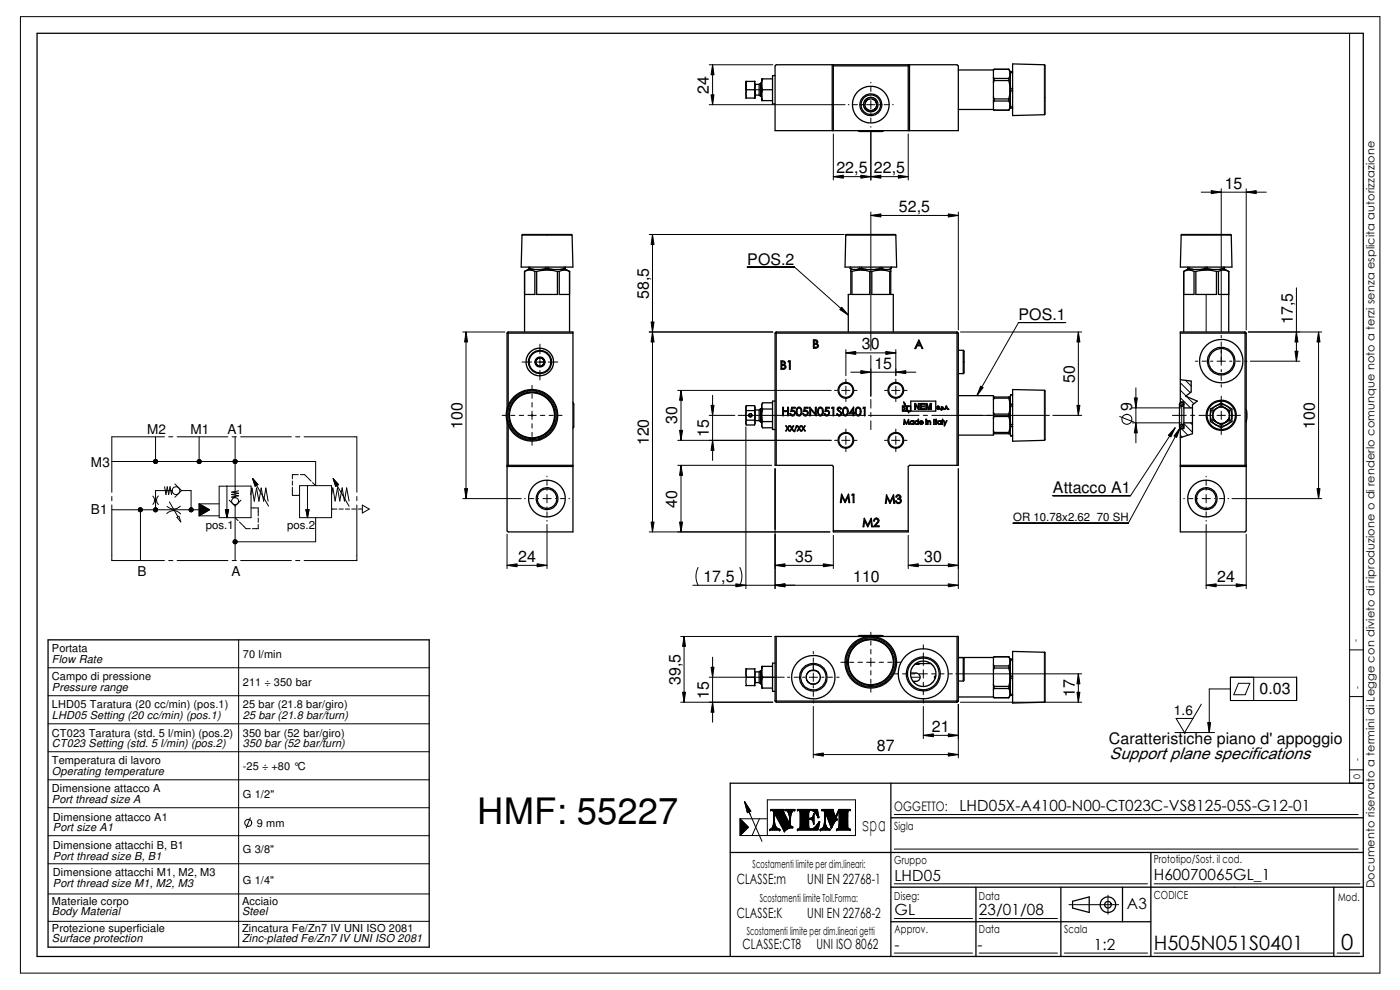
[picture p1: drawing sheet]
<svg xmlns="http://www.w3.org/2000/svg" width="420mm" height="297mm" viewBox="0 0 420 297" stroke-linecap="round" stroke-linejoin="round" font-family="sans-serif">
<g fill="none" stroke="#000" stroke-width=".3">
<path d="M6.1 5h408v287h-408zM212.8 19.4h19.1M213.9 19.4l.4 3h-.9zM213.9 19.4v12M313.4 19.4v15M405 10v225h4.1M212.8 31.4h40.8M213.4 28.4h.9l-.4 3zM223.8 26.9h.2M226.4 26.9h2.2M254.6 31.4h.2M256.1 31.4h1.2"/>
<path d="M258.1 31.4h1.5M260.1 31.4h2.5M261.4 24.7v.2M261.4 26.2v1.2M261.4 28.7v.2M261.4 30.2v2.5M261.4 34v.2M261.4 35.4v1.3M261.4 38v.2M261.4 39.2v14.8M263.9 31.4h.2M265.3 31.4h1.3"/>
<path d="M267.9 31.4h.2M250.1 53l3-.4v.9zM250.1 40.2v13.8M250.1 53h22.5M258.3 52.6l3.1 .4-3.1 .5zM261.4 53l3-.4v.9zM269.6 52.6l3 .4-3 .5zM272.6 40.2v13.8M360.5 57.7h19.5M363.5 57.2l3 .5-3 .4zM366.5 56.6v43M374 57.7l3-.5v.9z"/>
<path d="M374 56.6v42.4M156.7 70.6h15M194.8 70.4h58.6M195.8 70.4l.5 3h-.9zM195.8 70.4v89.2M253.8 70.6h15M261.4 64.6l3-.4v.9zM261.4 63.6v41.5M261.4 64.6h26.2M284.6 64.2l3 .4-3 .5zM287.6 63.6v35.4M354.5 70.6h15"/>
<path d="M138.9 99.6h12.6M139.9 99.6l.4 3h-.9zM139.9 99.6v50M194.8 99.6h37.1M195.4 96.6h.9l-.5 3zM195.8 99.6l.5 3h-.9zM224.3 80.1h14.2l16.1 14.4M252.6 92.2l2 2.3-2.6-1.6zM288.2 99.6h36.4M319.8 96.8h-14.1l-12.5 21.9M323.6 99.6l.5 3h-.9zM323.6 99.6v25"/>
<path d="M362 80.9v.1M362 88.3v11.3M374.6 99.6h22.1M389.1 99.6l.4 3h-.8zM389.1 86.4v22M395.7 99.6l.4 3h-.8zM395.7 99.6v50M156.7 108.6h2.8M159.7 115.6v1.4M159.7 118.2v1.3M160.8 108.6h2.5M162 103.3v2.8"/>
<path d="M162 107.4v2.5M162 111.1v2.9M164.5 108.6h2.9M203.4 117.1h46.1M204.4 117.1l.4 3h-.8zM204.4 117.1v15M213.9 118.6v19.5M250.5 117.1h.8M252.6 117.1h2.5M253.9 105.9l2.9-.4v.8zM253.9 104.9v7.8M253.9 113.7v.9"/>
<path d="M253.9 115.9v2.5M253.9 119.3v.2M253.9 119.6v.9M253.9 105.9h14.9M255.3 111.7h19.6M256.4 117.1h.8M258.3 111.2l3.1 .5-3.1 .4zM261.4 106.6v12.3M261.4 119.8v2.7M265.5 117.1h.8M265.8 105.5l3 .4-3 .4zM267.6 117.1h2.5"/>
<path d="M268.8 111.7l3.1-.5v.9zM268.8 104.9v7.8M268.8 113.7v.9M268.8 115.9v2.5M268.8 119.3v.2M268.8 119.6v.9M271.3 117.1h.9M294.3 115.9l.8 .4-1.9 2.4zM313.4 117.1v15M340.4 119.4h.9l-.4 3zM340.9 116.4v16.5M354.2 119.3l3.1 3.1"/>
<path d="M354.2 117.1l1.7 1.7M354.2 114.9l3 2.9M355.8 114.1l1.7 1.8M356.1 119l2.2 2.2M358.8 108.4h.7M360.8 108.4h1.2M363.3 108.4h.7M365.2 108.4h2.5M366.5 100.6v.7M366.5 102.6v1.3M366.5 104.2v5.4M366.5 110.9v.7"/>
<path d="M366.5 112.9v1.2M366.5 115.4v.7M366.5 118.9v3.2M369 108.4h.7M371 108.4h1.3M373.5 108.4h.8M375.2 108.4h14.9M388.7 105.4h.8l-.4 3zM33.6 138.5h61.1v7.2l-.9-.9M46.7 131.1v7.4M49.3 131.1h-15.7v16.6M50.6 131.1h1.3"/>
<path d="M53.2 131.1h15.2M59.8 131.1v7.4M69.7 131.1h1.2M70.6 131.1v18.2l-1.1-.2 2.1-.3-2.1-.4 2.1-.4-2.1-.3 2.1-.4M72.2 131.1h15.2M88.7 131.1h1.3M91.3 131.1h15.8v16.6M150.7 124.6h1.3M153.3 124.6h1.2M155.8 124.6h1.4M158.4 124.6h2.5M159.5 124.5l.3 .3"/>
<path d="M159.7 120.8v1.3M159.7 123.4v2.5M159.7 127.1v1.3M159.7 129.7v1.3M159.7 132.2v1.4M159.8 124.5l-.3 .3M161.9 131.2l2.3-1.3 1.6-2 .8-2.7-.3-2.7-1.3-2.4-2-1.7-2.7-.8-2.7 .3-2.5 1.4-1.6 2-.8 2.7 .3 2.7 1.3 2.5 2 1.6 2.7 .8 2.9-.4M162.2 124.6h1.3M164.8 124.6h1.3M167.3 124.6h1.4M203.4 132.1h46.1M203.4 139.6h28.2"/>
<path d="M204 129.1h.8l-.4 3zM204.4 139.6l.4 3h-.8zM204.4 139.6v20M212.8 124.6h7.7M213.4 121.6h.9l-.4 3zM213.9 132.1l.4 3h-.9zM221.5 124.6h16.2M223.8 128.1v48.5M239 124.6h1.3M241.5 124.6h15.3M250.5 132.1h.8M252.6 132.1h2.5"/>
<path d="M253.9 128.7v.9M253.9 130.9v2.4M253.9 134.2v.3M253.9 134.6v.9M256.4 132.1h.8M258.1 124.6h1.2M260.6 124.6h15.2M261.4 123.7v1.3M261.4 126.3v2.6M265.5 132.1h.8M267.6 132.1h2.5M268.8 128.7v.9"/>
<path d="M268.8 130.9v2.4M268.8 134.2v.3M268.8 134.6v.9M271.3 132.1h.9M277.1 124.6h1.3M279.6 124.6h18.5M298.7 124.6h16.2M316 124.6h8.6M323.2 121.6h.9l-.5 3zM336 125l4.3 1.7M339.9 122.4h14.4M339.9 126.9h14.4"/>
<path d="M340.9 126.9l.4 3h-.9zM351.9 124.6h4.1M352.7 128.4l-1.3 2.7-.8-.5zM352.7 128.4l-13.4 20.3h-23.3M354.1 128.4l-1 2.8-.8-.4zM354.2 130.6l.6 .5M354.6 128.7l1.9 1.9M354.7 121.9v5.4M354.7 120.6l-.7 .8M354.8 127.3l-.8 .8M355 120.8l-.9 .9M355.1 127.5l-1 .9-15.5 28.6h-34.5"/>
<path d="M355.2 127.7l-.8 .9M355.2 128.2l-.3 .4M355.2 121l-.8 .9M355.3 127.1l2.6 2.6M355.3 121.4l-.5 .5M357.3 124.6h1.3M357.3 126.9l.6 .6M359.8 124.6h4.2M365.2 124.6h2.5M366.5 123.4v2.5M366.5 127.1v3.3M369 124.6h3.3"/>
<path d="M33.6 149v1.2M33.6 151.5v16.7h15.7M33.6 153h26.2M42.2 153v15.2M45.9 148.8a1.79 1.79 0 0 1 0 2.5M47.5 148.8a1.79 1.79 0 0 0 0 2.6M49.4 146l.4 2.4 .4-2.4 .4 2.4 .4-2.4 .5 2.4 .1-1.2h-4.9v5.8M50 154.1a2.78 2.78 0 0 1 4.2 .1M50.8 150.6l2.6 4.5M52 152.8l.3 .3M52.1 152.8v.3M52.2 152.8l-.3 .3"/>
<path d="M52.5 145.2l2 2M53.1 155.2l.6-.3 .6 1.7zM54.1 151.8a2.76 2.76 0 0 1-3.9 .1M54.5 147.2h2.9v5.8M54.5 147.2l-2 2M59.8 151.2l3.1 1.8-3.1 1.8zM59.8 151.2l3.1 1.8-3.1 1.8M59.8 151.2h6M59.8 154.8h6M59.8 151.2v3.6M65.8 145.9l9.5-.1v9.5h-9.5zM67.6 152.9h1l-.5 2.4z"/>
<path d="M68.1 145.7v7.2M68.8 150.1l1.8 1.7M70.6 155.3l.8 .9M70.6 151.8v16.4M71.9 156.6l.9 1M72.3 150.1l-1.7 1.7M72.9 157.7l1 .9h1.2M75.2 148.4l.4-2 .7 4 .7-4 .7 4 .7-4 .7 4 .7-4 .7 4M75.3 152.4h2.2v2.4M75.8 143.6l1.6 1.8-.8 .5zM77 145.6l3.6 6.2M77.5 155.4v1.3"/>
<path d="M77.5 157.4v1.2h-1.7M87.7 144.3v1.3M87.7 146.2v2.4h2.2M89.5 142.4h-1.8v1.3M89.9 145.7h9.6v9.6h-9.6zM90.2 142.4h1.2M91.4 142.4l.9 .9M91.8 152.9h.9l-.4 2.4zM92.3 145.7v7.2M92.4 143.4l1 1M94.7 155.3v7.3h-24.1M99.5 152.7h1.6"/>
<path d="M99.5 148.4l.4-2 .7 3.9 .7-3.9 .7 3.9 .7-3.9 .7 3.9 .6-3.9 .8 3.9M100 143.6l1.6 1.8-.9 .5zM101.2 145.7l3.6 6.2M101.8 152.7h1.2M103.7 152.7h1.2M105.6 152.7h1.2M107.1 151.5v16.7h-15.8M107.1 149v1.2M107.5 152.7h1.2M108.7 151.6l2.1 1.1-2.1 1.2zM138.9 149.6h17.5M139.4 146.6h.9l-.4 3z"/>
<path d="M157.4 149.6h.2M158.9 149.6h1.3M161.4 149.6h.3M162.9 149.6h2.5M164.2 142.9v.2M164.2 144.4v1.2M164.2 146.9v.2M164.2 148.4v2.5M164.2 152.1v.2M164.2 152.6v.3M164.2 153.6v1.3M164.2 156.1v.3"/>
<path d="M164.2 157.4v13.2M166.7 149.6h.2M168.2 149.6h1.2M170.7 149.6h.2M194.8 159.6h54.3M195.4 156.6h.9l-.5 3zM204 156.6h.8l-.4 3zM232.6 140.6v36M287.6 140.6v36M355.2 149.6h.3M356.7 149.6h1.3M359.3 149.6h.2"/>
<path d="M360.8 149.6h2.5M362 142.9v.2M362 144.4v1.2M362 146.3v.4M362 146.9v.2M362 148.4v2.5M362 152.1v.2M362 153.6v1.3M362 156.1v.3M362 157.4v19.2M364.5 149.6h.2M366 149.6h1.2"/>
<path d="M368.5 149.6h.3M369.7 149.6h27M395.3 146.6h.8l-.4 3zM50.6 168.2h1.3M53.2 168.2h15.2M69.7 168.2h1.2M72.2 168.2h15.2M88.7 168.2h1.3M152.2 169.6l3-.4v.9zM152.2 169.6h12M152.2 160.3v10.3M161.2 169.2l3 .4-3 .5z"/>
<path d="M207.9 175.6h79.7M209.5 170.3a5.9 5.9 0 0 0 0 5.3M220.8 175.2l3 .4-3 .5zM222 170.3a5.9 5.9 0 0 1 0 5.3M232.6 175.6l3-.4v.9zM232.6 169.6l3-.4v.9zM232.6 169.6h17.5M247.1 169.2l3 .4-3 .5zM250.1 160.6v10M272.6 169.6l3-.4v.9zM272.6 169.6h15M272.6 160.6v10"/>
<path d="M284.6 169.2l3 .4-3 .5zM284.6 175.2l3 .4-3 .5zM362 175.6l3-.4v.9zM362 175.6h12M371 175.2l3 .4-3 .5zM374 160.3v16.3M71.6 192v92.2M204.3 191h27.3M205.3 191l.4 2.9h-.9zM205.3 191v19.7M213.9 197.2v19.5M244.1 195.5v.7"/>
<path d="M244.1 197.4v1.3M244.1 199.1v2.1M252.3 198.7h1.4M255 198.7h1.2M257.5 198.7h1.4M260.1 198.7h2.5M261.4 189.7v1.4M261.4 192.3v1.3M261.4 194.9v1.3M261.4 197.4v2.5M263.9 198.7h1.3M266.4 198.7h1.3"/>
<path d="M269 198.7h1.3M277.1 193.5v1.1M277.1 195.9v2.5M277.1 198.5v1.2M313.4 195.7v15M405 195h4.1M14.4 208.7h114.4M14.4 200.4h114.4M14.4 217.2h114.4M204.3 210.7h27.6M204.8 207.7h.9l-.4 3zM212.8 203.2h22.6"/>
<path d="M213.4 200.2h.9l-.4 3zM213.9 210.7l.4 3h-.9zM236.3 203.2h.8M238.3 203.2h1.3M240.9 203.2h.7M242.9 203.2h2.5M244.1 201.9v2.5M244.1 205.7v.7M244.1 207.7v1.3M244.1 210.2v.7M244.1 212v15.4M246.6 203.2h.7"/>
<path d="M248.6 203.2h1.2M251.1 203.2h.7M261.4 201.2v1.3M261.4 203.8v1.3M261.4 206.3v1.4M268.3 202.2h1.3M270.8 202.2h1.3M273.4 202.2h1.2M273.4 203.2h2.7M275.8 202.2h2.5M277.1 201v2.5M277.1 204.7v1.2"/>
<path d="M277.1 207.2v1.2M277.1 209.7v1.2M277.1 212v9.6M279.6 202.2h1.2M282.1 202.2h1.2M284.6 202.2h1.2M286.8 202.2h37.8M287.6 211.3v16.1M288.2 210.7h36.4M323.2 207.7h.9l-.5 3zM323.6 202.2l.5 3h-.9zM323.6 202.2v8.5"/>
<path d="M352.6 219.8h11.9M360.5 211.3l-5 8.5-2.5-4.2h5M362.4 216.8h.9l-.4 3zM369.3 203.2h19.8v7h-19.8zM369.3 206.7h-6.4v13.1M371.7 205h3.4l-1.4 3.4h-3.4zM376.2 203.2v7M405 209h4.1M14.4 225.6h114.4M14.4 234h114.4M244.1 226.4l3-.5v1zM244.1 226.4h43.5"/>
<path d="M277.1 220.6l3-.4v.9zM277.1 220.6h10.5M284.6 225.9l3 .5-3 .5zM284.6 220.2l3 .4-3 .5zM405 231h4.1M14.4 242.4h114.4M14.4 250.7h114.4M14.4 259.2h114.4M75.1 245.4l-1.2 3M222.1 245.7l2.5 2.5-2.5 2.5zM222.1 250.7h34.6v-10.7h-26.4v10.7M222.1 245.7h8.2"/>
<path d="M222.1 245.7l2.5 2.5-2.5 2.5M222.1 245.7v5M223.5 240.5l1.8 2.9-1 .4zM224.8 243.6l.4 .8M224.9 243.8l3.8 8.6M227.9 245.7l-2.2 5M231 249h.1M231 249h3M231 248.9h.1M231 248.9v.1M231.3 243l3.9-.1-.1 .4 .3 .7 1.6 3.2-.2-2.9-.4-.8-.7-.6 2.8 .1-.7 .4-.5 1.3-.1 3 .7 .4v.1l-1.2 .3-1.3 .9-3-5.5v1.9l.3 1.8 .5 .9 .8 .5h-3v-.1a1.84 1.84 0 0 0 1.1-2v-3.4zM231.3 243h.1"/>
<path d="M231.3 243l.8 .5v3.4a1.92 1.92 0 0 1-1.1 2M231.3 242.9h.1M233.3 248.5v.1M233.4 248.6l.1 .1M233.6 248.8h.1M234 249h.1M234 249l-.8-.5-.5-.9-.3-1.8v-1.9l3 5.5M235.2 243.4v.1M235.2 242.9h.1M235.2 242.9l-3.9 .1M235.2 243h.1M235.2 242.9v.2"/>
<path d="M235.2 243v.1M235.4 249.4h.1M235.4 249.3h.1M235.7 243h.1M235.7 242.9h.1M235.7 242.9v.1M235.7 243l.1 .1M235.7 243.1l.7 .4 .4 .8 .2 2.9-1.6-3.2-.2-.9M235.7 242.9h2.8M236.6 248.6l-1.2 .8M236.7 248.5l-.1 .1M236.9 248.5h.1"/>
<path d="M237.1 248.4h.1M237.2 247.7l.1 .1M237.3 247.9h.1M237.4 248.3l-.1 .1M237.4 247.9l.1 .1M237.4 247.9h.1M237.4 247.9l.2 .1M237.5 247.9h.1M237.6 248.3h.1M237.6 248h.1M237.6 248l.3 .2M237.8 248h.1"/>
<path d="M237.8 243.5h-.1M237.8 248.2l-.1 .1M237.9 248.1h.1M237.9 248.2h.1M237.9 248.2l-1.2 .3M238 243.2l-.7 1.5v3.2M238.1 243.2h-.1M238.5 243.1h.1M238.5 242.9h.1M238.5 243.1l-.4 .1M238.5 242.9v.1M238.5 243h.1"/>
<path d="M238.5 243l-.1 .1M239.3 248.9h.1M239.3 243v-.1h5.9l.5 2.1v.3h-.2M239.3 243h.1M239.3 249h.1M239.3 243v.1M239.3 242.9h5.9l.5 2.4-.2-.1-1-1.5-.5-.4-.9-.2-.3 .4-.1 2h.5a1.21 1.21 0 0 0 1-1.3v3.1a1.28 1.28 0 0 0-1-1.5h-.5v2.5a1.13 1.13 0 0 0 2-.2l1.3-1.6-.6 2.5h-6.1l.1-.2 .6-.2 .1-.6v-4.5l-.1-.3-.7-.1zM239.3 248.8h.1M239.3 243.1h.1M239.3 243.1l.5 .1M239.4 249h.1M239.4 243.1h.1"/>
<path d="M239.8 248.7v.1M239.9 243.2h.1M239.9 248.7l-.6 .3M239.9 243.2l.2 .6v4.2l-.2 .7M242.8 243.5a1.24 1.24 0 0 1 1.8 .3l.8 1.4M242.8 248.5h.1M242.8 243.3l-.1 2.2 1.1-.3 .5-1M242.8 248.6h.1M242.9 243.2h.1M242.9 243.2v.1M242.9 248.7h.1M243 243.2h.1"/>
<path d="M243 248.7v.1M244.3 244.2h.1M244.3 244.2v3l-.6-1.2-1-.2 .1 2.8M245.4 245.2h.1M245.4 245.2l.1 .1M245.5 245.2h.1M246 246.6l-1.8 1.9-.9 .3-.4-.2M246 246.6h.1M246 246.6l-.6 2.4h-6.1M246.2 248.9h.1M246.2 248.9v.1M246.2 249h.1"/>
<path d="M246.2 248.8h.1M246.2 249h2.8M246.3 249h.1M246.5 248.8h.1M246.6 248.7h.1M246.7 242.9h3.4l.6 2.3 1.1-2.3h3.3l.1 .2-.5 .1-.2 .3-.1 4.5 .1 .6 .6 .2 .1 .2h-4.1l-.1-.2 .6-.1 .1-.5 .1-4.9-.9 2.1a.4 .4 0 0 1 .3 .4 .4 .4 0 0 1-.3 .4l-1.4 2.2-1.8-4.7v3a2.15 2.15 0 0 0 1.1 2.1l.3 .2h-2.8l-.1-.2a1.42 1.42 0 0 0 1.1-1.4l.1-3.9-.2-.3zM246.7 243h.1M246.7 242.9h.1M246.7 243l.1 .1M246.7 243.1h.1M246.7 243.1l.6 .1M247.3 243.2h.1"/>
<path d="M247.3 243.2l.1 .2M247.3 243.3v4.1l-.4 1-.7 .5M248.7 248.7h.1M249 249h.1M249.1 249h.1M249.1 248.9h.1M249.1 249h-.1M249.3 248l-1.6-4.3v3.5l.5 1.1 .9 .5M249.3 248v.1M249.3 248.1l.1 .1M249.4 248.2h.1M249.4 248.1v.2"/>
<path d="M249.4 248.3l.1 .1M249.5 248.3h.1M249.5 248.4h.1M249.6 248.3v.1M249.7 248.3h-.1M249.7 248.2v.1M249.9 247.7h.1M250.1 243h.1M250.1 243.1h.1M251 249h.1M251 248.8h.1M251 248.8v.2"/>
<path d="M251 249h.2M251.1 249h.1M251.1 245.7l.2 .1M251.2 245.7l-.3-.3 .9-2.1-.1 4.9-.3 .6h-.3M251.3 245.8h.1M251.3 245.8l-.9 1-.7 1.4M251.5 248.7h.1M251.6 248.6v.1M251.8 242.9l-1.1 2.3-.6-2.3h-3.4v.1M251.8 242.9h3.4M251.8 242.9h.1M251.9 242.9h.1"/>
<path d="M252 242.9h.1M254.7 243.2h.1M254.7 248.8h.4M254.7 248.7v.1M255.1 248.8h.1M255.1 249h-.1M255.1 243.1h.1M255.2 249h.1M255.2 248.8h.1M255.2 243h.1M255.2 242.9h.1M255.2 242.9l-.7 .3-.1 .7v4.1l.3 .7"/>
<path d="M255.2 248.8v.2h-4.1M268.4 244.4h139.2M268.4 254.8h139.2M14.4 276.4h114.4M14.4 268.2h114.4M268.4 275.6h23.5M268.4 265.2h76M293.9 275.6h23.5M320.8 271.4h14.9M332.5 268.6v5.7M346.4 265.2h61.7M268.4 286h23.5"/>
<path d="M293.9 286h23.5M319.4 286h25M346.4 286h53.9M401.3 286h6.7"/>
<circle cx="46.7" cy="138.5" r=".6"/>
<circle cx="59.8" cy="138.5" r=".59"/>
<circle cx="59.8" cy="138.5" r=".61"/>
<circle cx="70.6" cy="138.5" r=".59"/>
<circle cx="70.6" cy="138.5" r=".6"/>
<circle cx="159.6" cy="124.6" r="7.5"/>
<circle cx="159.7" cy="124.6" r="7.3"/>
<circle cx="338.2" cy="125.8" r="1.52"/>
<circle cx="42.1" cy="153" r=".6"/>
<circle cx="42.1" cy="153" r=".61"/>
<circle cx="46.7" cy="153" r=".6"/>
<circle cx="46.7" cy="153" r=".61"/>
<circle cx="52.8" cy="147.2" r="1.17"/>
<circle cx="57.3" cy="153" r=".61"/>
<circle cx="57.4" cy="153" r=".6"/>
<circle cx="70.6" cy="150.4" r="1.06"/>
<circle cx="70.5" cy="162.6" r=".6"/>
<circle cx="70.6" cy="162.6" r=".6"/>
<circle cx="261.3" cy="198.7" r="7.3"/>
<circle cx="261.3" cy="198.7" r="7.5"/>
<circle cx="261.3" cy="198.7" r="7"/>
<circle cx="74.5" cy="246.9" r="1.05"/>
</g>
<g fill="#000">
<path d="M213.9 19.4l.4 3h-.9zM213.4 28.4h.9l-.4 3zM250.1 53l3-.4v.9zM261.4 53l3-.4v.9zM258.3 52.6l3.1 .4-3.1 .5zM269.6 52.6l3 .4-3 .5zM363.5 57.2l3 .5-3 .4zM374 57.7l3-.5v.9zM195.8 70.4l.5 3h-.9zM261.4 64.6l3-.4v.9zM284.6 64.2l3 .4-3 .5zM139.9 99.6l.4 3h-.9z"/>
<path d="M195.8 99.6l.5 3h-.9zM195.4 96.6h.9l-.5 3zM252.6 92.2l2 2.3-2.6-1.6zM323.6 99.6l.5 3h-.9zM389.1 99.6l.4 3h-.8zM395.7 99.6l.4 3h-.8zM204.4 117.1l.4 3h-.8zM253.9 105.9l2.9-.4v.8zM258.3 111.2l3.1 .5-3.1 .4zM268.8 111.7l3.1-.5v.9zM265.8 105.5l3 .4-3 .4zM294.3 115.9l.8 .4-1.9 2.4z"/>
<path d="M388.7 105.4h.8l-.4 3zM204.4 139.6l.4 3h-.8zM204 129.1h.8l-.4 3zM213.9 132.1l.4 3h-.9zM213.4 121.6h.9l-.4 3zM323.2 121.6h.9l-.5 3zM340.4 119.4h.9l-.4 3zM340.9 126.9l.4 3h-.9zM352.7 128.4l-1.3 2.7-.8-.5zM354.1 128.4l-1 2.8-.8-.4zM59.8 151.2l3.1 1.8-3.1 1.8zM67.6 152.9h1l-.5 2.4z"/>
<path d="M75.8 143.6l1.6 1.8-.8 .5zM91.8 152.9h.9l-.4 2.4zM100 143.6l1.6 1.8-.9 .5zM139.4 146.6h.9l-.4 3zM195.4 156.6h.9l-.5 3zM204 156.6h.8l-.4 3zM395.3 146.6h.8l-.4 3zM152.2 169.6l3-.4v.9zM161.2 169.2l3 .4-3 .5zM220.8 175.2l3 .4-3 .5zM232.6 175.6l3-.4v.9zM232.6 169.6l3-.4v.9z"/>
<path d="M247.1 169.2l3 .4-3 .5zM272.6 169.6l3-.4v.9zM284.6 169.2l3 .4-3 .5zM284.6 175.2l3 .4-3 .5zM362 175.6l3-.4v.9zM371 175.2l3 .4-3 .5zM205.3 191l.4 2.9h-.9zM204.8 207.7h.9l-.4 3zM213.9 210.7l.4 3h-.9zM213.4 200.2h.9l-.4 3zM323.2 207.7h.9l-.5 3zM323.6 202.2l.5 3h-.9z"/>
<path d="M362.4 216.8h.9l-.4 3zM244.1 226.4l3-.5v1zM277.1 220.6l3-.4v.9zM284.6 225.9l3 .5-3 .5zM284.6 220.2l3 .4-3 .5zM222.1 245.7l2.5 2.5-2.5 2.5zM223.5 240.5l1.8 2.9-1 .4z"/>
<path d="M231.3 243l3.9-.1-.1 .4 .3 .7 1.6 3.2-.2-2.9-.4-.8-.7-.6 2.8 .1-.7 .4-.5 1.3-.1 3 .7 .4v.1l-1.2 .3-1.3 .9-3-5.5v1.9l.3 1.8 .5 .9 .8 .5h-3v-.1a1.84 1.84 0 0 0 1.1-2v-3.4z" fill-rule="evenodd"/>
<path d="M239.3 242.9h5.9l.5 2.4-.2-.1-1-1.5-.5-.4-.9-.2-.3 .4-.1 2h.5a1.21 1.21 0 0 0 1-1.3v3.1a1.28 1.28 0 0 0-1-1.5h-.5v2.5a1.13 1.13 0 0 0 2-.2l1.3-1.6-.6 2.5h-6.1l.1-.2 .6-.2 .1-.6v-4.5l-.1-.3-.7-.1z" fill-rule="evenodd"/>
<path d="M246.7 242.9h3.4l.6 2.3 1.1-2.3h3.3l.1 .2-.5 .1-.2 .3-.1 4.5 .1 .6 .6 .2 .1 .2h-4.1l-.1-.2 .6-.1 .1-.5 .1-4.9-.9 2.1a.4 .4 0 0 1 .3 .4 .4 .4 0 0 1-.3 .4l-1.4 2.2-1.8-4.7v3a2.15 2.15 0 0 0 1.1 2.1l.3 .2h-2.8l-.1-.2a1.42 1.42 0 0 0 1.1-1.4l.1-3.9-.2-.3z" fill-rule="evenodd"/>
<circle cx="46.7" cy="138.5" r=".6"/>
<circle cx="59.8" cy="138.5" r=".59"/>
<circle cx="70.6" cy="138.5" r=".59"/>
<circle cx="42.1" cy="153" r=".6"/>
<circle cx="46.7" cy="153" r=".6"/>
<circle cx="57.3" cy="153" r=".61"/>
<circle cx="70.5" cy="162.6" r=".6"/>
</g>
<g fill="none" stroke="#000" stroke-width=".38">
<path d="M232.6 19.8l.3-.4h54.3l.4 .4v19.4h-55zM249.8 19.4v19.8M250.1 19.8h22.5M250.1 19.4v19.8M272.6 19.4v19.8M273 19.4v19.8M303.9 19.2l9.7 .3-.1 14.9-9.6 .3zM223.8 26.9v-2.4v2.4M223.8 24.4v.1M223.8 29.4h2.8M223.8 24.4h2.8M224 26.9v2.5z"/>
<path d="M224 24.4v2.5M224 26.9h2.4M226.4 26.9l.2 1.3-.2 1.2 .2-1.2zM226.4 24.4l.2 1.3-.2 1.2M226.6 26.9v2.5v-.9M226.6 26.9v1.6M226.6 24.4v.1M226.6 25.2v1.7M226.6 25.3h1.2M226.6 28.5h1.2M227.8 28.5l.4 .4M227.8 25.3v3.2"/>
<path d="M228.2 24.9h.4M228.2 28.9h.4M228.2 24.9l-.4 .4M228.2 24.9v4M228.6 28.7l.3 1.5M228.6 25.4l.3 1.5M228.6 28.7v1.5h3.2M228.6 25.2v3.5M228.9 26.9l-.3 1.5M228.9 23.7l-.3 1.5M228.9 26.9h2.9M231.8 23.7h-3.2v1.5"/>
<path d="M232.6 22.7h-.8v8.5h.8M257.5 39.2l.5 .3h6.7l.5-.3M259.5 29.1a2.75 2.75 0 0 1 2.7-.5 2.91 2.91 0 0 1 2.1 2.8 2.94 2.94 0 0 1-4.2 2.7 2.94 2.94 0 0 1-.6-5zM287.6 32.9h10.5M287.6 21h10.5M298.1 32.8v.1M298.1 21v.1M298.1 32.9l.3 .2M298.1 21.1v11.7M298.1 29.1l.3 .6M298.1 23.3l.3 .2M298.1 32.8l.3 .3"/>
<path d="M298.4 20.8l-.3 .2M298.4 20.8h4.4M298.4 33.1h4.4M298.4 24.2l-.3 .5M298.4 24.2h4.4M298.4 29.7h4.4M298.4 23.5v.7M298.4 29.7v.6M298.4 30.3l-.3 .3M298.4 30.3h4.4M298.4 23.5h4.4M298.4 20.8l-.3 .3"/>
<path d="M302.8 24.2a10.1 10.1 0 0 1 0 5.5M302.8 30.3a2.67 2.67 0 0 1 0 2.8M302.8 20.8a2.67 2.67 0 0 1 0 2.7M302.8 20.8l.3 .6v11M302.8 23.5v.7M302.8 29.7v.6M303.1 32.4l-.3 .7M303.1 32.4h.8M303.1 21.5h.8M303.3 21.5v.3M303.3 21.8l-.2 2.4 .2 2.4M303.3 26.6v.7"/>
<path d="M303.3 32.1v.3M303.3 27.3l-.2 2.4 .2 2.4M303.3 27.3h.6M303.3 26.6h.6M303.3 32.1h.6M303.3 21.8h.6M156.7 70.4h14.9l.3 9.7h-15.5zM253.8 70.4h14.9l.4 9.7h-15.5zM354.6 70.4h14.8l.3 9.7h-15.5zM152.2 99.9h19.7M152.2 99.9v22.8M152.5 99.6v22"/>
<path d="M152.5 99.6h19.4v60h-19.4l-.3-.3v-32.7M152.5 99.6l-.3 .3M157.4 81.4l1-.5h11.5l1 .5M157.4 81.4a3 3 0 0 1 3.1 0M157.4 81.4v18.2M157.4 81.4h.1M158.7 80.6h.3M158.7 80.1v.8M159 80.6l1.3 .3M159 80.1v.5M160.5 81.4h.6M160.5 81.4v6.9h-3.1"/>
<path d="M161.1 81.4a11.6 11.6 0 0 1 6.2 0M161.1 81.4v6.9h6.2v-6.9M163.8 80.6h.7M163.8 80.1v.5M163.8 80.6l-1.3 .3M164.5 80.1v.5M164.5 80.6l1.3 .3M167.3 81.4h.5M167.8 81.4a3 3 0 0 1 3.1 0M167.8 81.4v6.9h3.1M169.3 80.6h.4M169.3 80.6l-1.2 .3"/>
<path d="M169.3 80.1v.5M169.7 80.1v.8M170.9 81.4v18.2M170.9 81.4h.1M232.6 99.9v39.7h17.2l.3 .4v19.6h22.5v-19.6l.4-.4h14.6v-39.7M232.6 99.9h55M232.9 99.6v40M232.9 99.6h54.3M232.9 99.6l-.3 .3M255.2 80.6h.1M255.2 80.6l.5 .3M255.2 80.1v.5"/>
<path d="M255.2 80.6l.7 .3M255.3 81.4h.4M255.7 81.4a8.6 8.6 0 0 1 5.3 0M255.7 81.4v6.9h5.3v-6.9M258 80.6h.6M258 80.6l-.8 .3M258 80.1v.5M258.6 80.6l1.4 .3M258.6 80.1v.5M261 81.4h.7M261.7 81.4a8.7 8.7 0 0 1 5.3 0M261.7 81.4v6.9h5.3v-6.9"/>
<path d="M264.1 80.6h.6M264.1 80.1v.5M264.1 80.6l-1.5 .3M264.7 80.1v.5M264.7 80.6l.8 .3M267 81.4h.3M267.3 81v.4M267.3 81.4v6.9h.8v11.3M267.4 81l-.3-.1h-11.5l-.3 .1v7.3h-.7v11.3M267.5 80.6l-.5 .3M267.5 80.1v.5M267.5 80.6l-.8 .3"/>
<path d="M287.2 99.6v40M287.2 99.6l.4 .3M354.2 99.9h19.8M355.2 81.4l1.1-.5h11.4l1.1 .5M355.2 81.4a3 3 0 0 1 3.1 0M355.2 81.4h.1M355.2 81.4v18.2M356.5 80.6h.4M356.5 80.1v.8M356.9 80.6l1.2 .3M356.9 80.1v.5M358.3 81.4h.6"/>
<path d="M358.3 81.4v6.9h-3.1M358.9 81.4a11.5 11.5 0 0 1 6.2 0M358.9 81.4v6.9h6.2v-6.9M361.6 80.6h.8M361.6 80.1v.5M361.6 80.6l-1.2 .3M362.4 80.1v.5M362.4 80.6l1.2 .3M365.1 81.4h.6M365.7 81.4a3 3 0 0 1 3.1 0M365.7 81.4v6.9h3.1M367.1 80.6h.4"/>
<path d="M367.1 80.6l-1.2 .3M367.1 80.1v.5M367.5 80.1v.8M368.8 81.4h.1M368.8 81.4v18.2M373.7 99.6h-19.5v21.1M373.7 99.6v40M373.7 99.6l.3 .3M374 99.9v59.4l-.3 .3h-19.5v-31.1M160.9 109.2l.4 .4 .7 .3 .7-.2 .4-.5M161 108l.3-.6h1.5l.3 .6M161 108l-.4 .6 .4 .6"/>
<path d="M161 109.2l.3 .7h1.5l.3-.7M161 108l.2-.3 .7-.3 .8 .1 .4 .5M161 108l-.2 .3 .2 .9M163.1 108l.4 .6-.4 .6M163.1 108l.2 .6-.2 .6M234.4 108.3h.5a.65 .65 0 0 1 .7 .4 .65 .65 0 0 1-.2 .8 .67 .67 0 0 1 .5 .8 .67 .67 0 0 1-.8 .5h-.7zM234.6 109.6h.2a.55 .55 0 0 1 .7 .2 .55 .55 0 0 1-.1 .7h-.8zM234.6 108.5l.7 .1v.6l-.7 .1zM236.7 108.3h.4v2.5h-.2v-2.3h-.4zM244.1 102h.5a.63 .63 0 0 1 .8 .3 .63 .63 0 0 1-.3 .8 .69 .69 0 0 1 .5 .8 .69 .69 0 0 1-.8 .6h-.7zM244.3 103.3h.7a.49 .49 0 0 1 .3 .6 .49 .49 0 0 1-.6 .3h-.4zM244.3 102.2l.7 .1 .2 .4-.9 .3z"/>
<path d="M275.7 102.1l1.2 2.5h-.2l-.4-.8h-1.1l-.4 .8h-.2zM275.8 102.6l.4 .9h-.9zM287.6 118.7h10.5v.4M287.6 105.1h1.5M287.6 112.1h1.5M289.1 105.1l.2 .3v6.4l-.2 .3M289.1 105.1v7M298.1 119.1v11.5h-10.5M298.1 119.1h5M298.4 119.1v.4M298.4 119.5h4.4M298.4 119.5l-.3 .5"/>
<path d="M302.8 119.5a7.7 7.7 0 0 1 0 4.7M302.8 119.1v.4M303.1 119.1v11M303.3 118.4v.1M303.3 118.4l-.2 .7M303.3 118.4h.6M303.3 118.5l-.2 1.4 .2 1.4M303.9 116.9l9.7 .3-.1 14.9-9.6 .3zM354.2 113.9l3.3 .4v3.3l-1.7 1.3 3.5 1.5-1.4 1.1v8.6l-3.7 1.2M363.8 105.7a3.8 3.8 0 0 1 5.2-.2 3.8 3.8 0 0 1 1 4.4 3.8 3.8 0 0 1-3 2.2 3.8 3.8 0 0 1-3.9-2 3.8 3.8 0 0 1 .7-4.4zM152.2 139.6h19.7M152.2 140h19.7"/>
<path d="M152.5 127.6v12M161.8 131l1.1-.4 1.4-1.1 1.3-1.7 .8-2.7v-1.4l-.4-1.5-1.4-2.2-2.3-1.6-2.2-.5h-1.3l-1.5 .4-2.3 1.4-1.6 2.2-.5 2.3v1.3l.4 1.5 1.4 2.2 1.8 1.4 2.7 .8 2.6-.4M162.1 132l2.6-1.5 1.7-2 .6-1.6 .3-1.4 .1-1.4-.3-1.7-.8-1.8-.7-1-2.1-1.7-1.5-.7-1.4-.3h-1.4l-1.7 .3-1.9 .8-1 .7-1.7 2-.6 1.6-.3 1.4-.1 1.4 .3 1.7 .8 1.8 .7 1 2.1 1.7 1.5 .7 1.8 .3 3-.3M171.9 120.7l.3 .6v6.7l-.3 .5M224 126.1v1.4M224 123.2v2.9M224 121.7v1.5M224 121.7v5.8M224 123.2h2.4M224 126.1h2.4M224 127.5h2.4M224 121.7h2.4"/>
<path d="M225.2 124.1l.5 .5-.5 .5M225.2 124.2l-.5 .2 .1 .5 .4 .2M226.4 126.1l.2 .7-.2 .7M226.4 123.2l.2 1.4-.2 1.5M226.4 121.7l.2 .8-.2 .7M226.4 121.7l.2 .4v5l-.2 .4M226.6 123h1.2M226.6 126.2h1.2M227.8 123v3.2M227.8 126.2l.4 .4M228.2 122.6v4M228.2 122.6h.4"/>
<path d="M228.2 122.6l-.4 .4M228.2 126.6h.4M228.6 127.5l.3 .9M228.6 124.8l.3 1.7M228.6 121.9l.3 .8M228.6 121.8v5.7M228.9 126.5l-.3 .9M228.9 122.7l-.3 1.8M228.9 120.9l-.3 .9M228.9 122.7h2.9M228.9 126.5h2.9M228.9 128.4h2.9"/>
<path d="M228.9 120.9h2.9M232.6 120.4h-.8v8.5h.8M234.9 122.2h.2v1h1.3v-1h.2v2.5h-.2v-1.2h-1.3v1.2h-.2zM235.8 127.8l.6 .6 .5-.6-.4 .7 .4 .8-.5-.6-.6 .6 .5-.8zM237.1 127.8l.5 .6 .6-.6-.5 .7 .5 .8-.6-.6-.5 .6 .5-.8zM237.6 122.2h1v.3h-.8l-.2 .6a.83 .83 0 0 1 1.1 .6 .83 .83 0 0 1-.6 1 .83 .83 0 0 1-1-.6h.2a.59 .59 0 0 0 .8 .4 .59 .59 0 0 0 .3-.9 .59 .59 0 0 0-.8-.2l-.3 .1zM239 127.8l-.6 1.7zM239.2 122.4a.9 .9 0 0 1 1.2-.1 .9 .9 0 0 1 .3 1.2 .92 .92 0 0 1-.3 1 .92 .92 0 0 1-1 .2l-.4-1.2zM239.3 127.8l.5 .6 .6-.6-.5 .7 .5 .8-.6-.6-.5 .6 .4-.8zM239.5 122.5l.3-.1a1.2 1.2 0 0 1 0 2.1 1.34 1.34 0 0 1-.3-2zM240.5 127.8l.6 .6 .5-.6-.4 .7 .5 .8-.6-.6-.6 .6 .5-.8zM241.4 122.2h1.1v.3h-.9l-.1 .6a.83 .83 0 0 1 1 .6 .83 .83 0 0 1-.6 1 .83 .83 0 0 1-1-.6h.3a.59 .59 0 0 0 .7 .4 .59 .59 0 0 0 .4-.9 .59 .59 0 0 0-.9-.2l-.2 .1z"/>
<path d="M243 122.2l1.7 2v-2h.3v2.5l-1.7-1.9v1.9h-.3zM245.6 122.4a.9 .9 0 0 1 1.2-.1 .9 .9 0 0 1 .3 1.2 .94 .94 0 0 1-.9 1.3 .94 .94 0 0 1-.8-1.3zM245.8 122.6l.4-.2a1.2 1.2 0 0 1 0 2.1 1.32 1.32 0 0 1-.4-1.9zM247.9 122.2h1v.3h-.9l-.1 .6a.81 .81 0 0 1 1 .6 .81 .81 0 0 1-.6 1 .81 .81 0 0 1-1-.6h.3a.61 .61 0 0 0 .8 .4 .61 .61 0 0 0 .3-.9 .61 .61 0 0 0-.9-.2l-.2 .1zM249.8 122.2h.4v2.5h-.2v-2.2h-.4zM251.3 122.5l.6-.3 .6 .4-.2 .1-.2-.2a.4 .4 0 0 0-.6 .1 .4 .4 0 0 0 .3 .6l.6 .5a.69 .69 0 0 1-.1 .9 .69 .69 0 0 1-.9 0l-.3-.4 .2-.1 .3 .3a.44 .44 0 0 0 .6 .1 .44 .44 0 0 0 .1-.6l-1-1zM252.5 130.4l.7-.3 1-.1 .9 .4 .5 .6a2.11 2.11 0 0 1-.6 2.9 2.11 2.11 0 0 1-2.9-.6 2.11 2.11 0 0 1 .4-2.9zM253.1 122.4a.9 .9 0 0 1 1.2-.1 .9 .9 0 0 1 .3 1.2 .93 .93 0 0 1-.9 1.3 .93 .93 0 0 1-.8-1.3zM253.3 122.6l.4-.2a1.24 1.24 0 0 1 0 2.1 1.29 1.29 0 0 1-.4-1.9zM256 122.8v1.1h-.8zM256.1 122.2l.1 1.7h.3v.3h-.3v.5h-.2v-.5h-1.2zM257.1 122.3l.4-.1a1.41 1.41 0 0 1 .9 1.3 1.41 1.41 0 0 1-.9 1.3 1.54 1.54 0 0 1-.4-2.5z"/>
<path d="M257.1 122.6l.4-.2a1.2 1.2 0 0 1 0 2.1 1.32 1.32 0 0 1-.4-1.9zM259.2 122.2h.4v2.5h-.2v-2.2h-.4zM267.5 130.4l.7-.3 1-.1 .9 .4 .6 .7a2.12 2.12 0 0 1-.7 2.8 2.12 2.12 0 0 1-2.9-.6 2.12 2.12 0 0 1 .4-2.9zM270.8 121.8v1.6h10v-3h-7.5v3M270.8 121.8h2.5M270.9 121.9l.7 .7-.7 .7M271.2 120.6l.5 .6-.3 .1zM271.5 121.3l.3 .5M271.6 121.2l.2 .6M271.6 122.6l-.7 .7M271.9 121.9l.2 .7zM272 127.3h.1"/>
<path d="M272.2 122.7l.2 .6h-.5l.6-1.4-.7 1.4h-.9M272.2 122.6v.1M272.5 123.4l.2 .4M272.7 125.9l-.7 1.2-.6-1.2-.2 1.4h.1l.2-1.1 .5 1.1M272.7 125.9h.1M272.7 125.9l.2 1.4-.3-1-.5 1M272.7 123.8h.1M273.3 121.9v1.4h-.8l-.3-.7M273.3 126.4l.4-.2 .4 .2 .2-.2v1.1l-.2-.1a.57 .57 0 0 1-.9 0 .57 .57 0 0 1 .1-.8zM274.5 121.1h.3l.8 1.3v-1.3h.3v1.8h-.3l-.8-1.4v1.4h-.3zM274.6 126.5l.3-.3 .6 .2 .2-.6v1.5l-1.1-.1zM276.1 126.4l.7-.1 .3 .5h-1a.54 .54 0 0 0 .9 .2 .56 .56 0 0 1-.8 .3 .56 .56 0 0 1-.1-.9z"/>
<path d="M276.2 126.4h.6l.1 .3h-.8zM276.3 121.1h1.2v.2h-1v.5h.9v.2h-.9v.6h1.1v.3h-1.3zM277.9 121.1h.3l.5 1.5 .5-1.5h.3v1.8h-.2v-1.5l-.5 1.5h-.3l-.4-1.5v1.5h-.2zM277.9 126.2h.1v1.1h-.1zM278.3 126.2l.2 .2 .7-.1 .1 1-.1-.7-.3-.2-.4 .1v.8h-.2zM280.2 125.9l.2 1.4zM280.8 125.8l.4 .4-.2 1.1h-.2v-.9h-.1zM281.3 121.9h.5l.1 .2-.2-.1-.4 .1 .6 .4a.41 .41 0 0 1-.4 .4 .41 .41 0 0 1-.4-.4l.4 .2 .3-.1-.6-.4zM281.6 126.4l.3-.2 .5 .2 .1-.2v1.1l-.1-.1a.57 .57 0 0 1-.9 0 .57 .57 0 0 1 .1-.8zM282.1 122.7l.2 .2zM282.5 122.1h.3a.39 .39 0 0 1 .3 .4 .39 .39 0 0 1-.4 .4l-.2 .2zM282.8 125.8l.1 1.5z"/>
<path d="M283.2 126.2l.5 .9 .5-.9-.7 1.6 .1-.5zM283.3 122.7l.1 .2zM283.9 121.8l.6 1.1-.3-.4h-.4l-.3 .4zM284 122l.2 .4h-.4zM284.6 122.7l.1 .2zM298.1 123.8l.3 .4M298.1 129.3l.3 .5M298.1 130.1h5M298.4 124.2v.8M298.4 129.8v.3M298.4 124.2h4.4M298.4 125h4.4"/>
<path d="M298.4 125l-.3 .5M298.4 129.8h4.4M302.8 125a7.7 7.7 0 0 1 0 4.8M302.8 124.2v.8M302.8 129.8v.3M303.1 130.1l.2 .7M303.3 121.3v.5M303.3 127.4v.6M303.3 130.8h.6M303.3 121.8h.6M303.3 121.3h.6M303.3 128l-.2 1.4 .2 1.4"/>
<path d="M303.3 121.8l-.2 2.8 .2 2.8M303.3 127.4h.6M303.3 128h.6M354 121.3v6.7M354.2 139.6h19.8M354.2 140h19.8M354.2 120.6h1.1v8h-1.1M355.3 126.9h2.6M355.3 122.4h2.6M363.3 124.8l.5 1.6 1 1M364 123.2l2.5-1.5 2.5 1.5v2.9l-2.5 1.4-2.5-1.4zM364.8 121.9l-1.5 .8v3.8l1.5 .9"/>
<path d="M364.8 121.9l-1.3 1.3-.2 1.3M364.8 127.4l.2 .1M365 127.5l1.5 .4 1.5-.4M365 127.5l1.5 .9 1.5-.9M365 121.8l1.1-.4 1.2 .1 .7 .3M365 121.8l.5-.3a1.26 1.26 0 0 1 2 0l.5 .3M365 121.8l-.2 .1M366.5 120.4l1.4 .2 1.7 1 .9 1.5 .3 1.5-.3 1.5-.9 1.5-1.7 1.1-1.4 .2-1.4-.3-1.5-.8-.8-1.1-.5-1.5 .1-1.6 .9-1.8 1.6-1.1 1.6-.3M368 121.8l.2 .1M368.2 121.9l1.5 .8v3.8l-1.5 .9M368.2 121.9l1.1 1.1 .4 1.5M368.2 127.4l-.2 .1"/>
<path d="M369.7 124.8l-.4 1.5-1.1 1.1M374 122.9l.2 1-.2 2.7M250.1 159.3h22.5M252.5 148.3l1.1 2.1 1-2.1 .4 2.5h-.2l-.3-1.8-.9 1.8-.9-1.8-.3 1.8h-.2zM254.6 148.3h.1M255.8 148.3h.5v2.5h-.2v-2.3h-.4zM259.4 155.5l-.4 2.5h.2l.3-1.8 .9 1.8 1-1.8 .2 1.8h.2l-.3-2.5M259.4 155.5h.1M259.4 155.5l1 2.1 1-2.1M261.4 155.5h.1M262.5 155.7a.83 .83 0 0 1 1.3 .2 .83 .83 0 0 1-.5 1.2l-.7 .7h1.2v.2h-1.7a2.86 2.86 0 0 0 1.5-1.8 .57 .57 0 0 0-.7-.5 .57 .57 0 0 0-.5 .6h-.2zM266.1 148.5l-.4 2.5h.2l.3-1.8 .9 1.8"/>
<path d="M266.1 148.5h.1M266.1 148.5l1 2.1 1-2.1M267.1 151h.1M268.1 148.5h.1M268.2 148.5l.3 2.5h-.2l-.3-1.8-.9 1.8M269 148.8a.7 .7 0 0 1 1-.3 .7 .7 0 0 1 .1 1.1 .84 .84 0 0 1-.1 1.4 .84 .84 0 0 1-1.2-.7h.2a.58 .58 0 0 0 .6 .6 .58 .58 0 0 0 .6-.6 .58 .58 0 0 0-.7-.5v-.3l.6-.2v-.4l-.7-.2-.5 .4zM359.8 147.7a2.96 2.96 0 0 1 4.1-.3 2.96 2.96 0 0 1 .3 4.2h-.1a2.85 2.85 0 0 1-2.1 1 2.96 2.96 0 0 1-2.7-1.8 2.96 2.96 0 0 1 .5-3.1zM14.4 192h114.4v92.2h-114.4zM228.9 199.9l-.3 1.6M231.8 199.9h-3.2v1.6M232.6 199h-.8v8.4h.8M232.9 191v19.7"/>
<path d="M244.1 196.7l1.3 .1 1.4 .4 1.6 1.1 1.6 2.1 .5 1.5 .1 1.3-.6 2.7-1 1.6-2.2 1.6-2.7 .6-2.4-.5-2.1-1.3-1.4-1.9-.6-2.1v-1.4l.3-1.5 1.4-2.2 1-.9 1.4-.8 2.4-.4M257.5 191l.5-.3h6.7l.5 .3M274 198.6a4.8 4.8 0 0 1 7.4 1.7 4.8 4.8 0 0 1-4.3 6.7 4.8 4.8 0 0 1-4.4-3.1 4.8 4.8 0 0 1 1.3-5.3zM274.7 199.3h.2M274.9 199.3l1.2-.2zM276.1 199.1h3.2M287.2 191v19.7M287.6 197.3h10.5M287.6 197.3h1.5M289.1 197.3l.2 .3v6.5l-.2 .2M289.1 197.3v7M298.1 197.3h.1"/>
<path d="M298.1 197.3v11.7M298.1 199.5l.3 .3M298.4 199.8v.6M298.4 197.1l-.3 .2M298.4 197.1h4.4M298.4 199.8h4.4M302.8 197.1l.3 1.3M302.8 199.8v.6M302.8 197.1l.3 .6v11l-.3 .6M303.1 198.4l-.3 1.4M303.3 197.7v.3M303.3 198l-.2 2.4 .2 2.5"/>
<path d="M303.3 198h.6M303.9 195.5l9.7 .2-.1 15-9.6 .2zM303.9 197.7h-.8v.8M223.8 200.7h2.8M223.8 205.7h2.8M224 200.7v2.5zM224 203.2v2.5M224 203.2h2.4M226.4 200.7l.2 1.3-.2 1.2M226.4 203.2l.2 1.3-.2 1.2M226.6 201.5v3.4M226.6 201.6h1.2"/>
<path d="M226.6 204.8h1.2M227.8 201.6v3.2M227.8 204.8l.4 .4M228.2 201.2v4M228.2 201.2h.4M228.2 205.2h.4M228.2 201.2l-.4 .4M228.6 204.9l.3 1.6M228.6 201.7l.3 1.5M228.6 204.9v1.6h3.2M228.6 201.5v3.4M228.9 203.2l-.3 1.5"/>
<path d="M228.9 203.2h2.9M232.6 210.4v-19.4h55v19.4M232.6 210.4h55M232.6 210.4l.3 .3M232.9 210.7h54.3M241 201a3.8 3.8 0 0 1 5.7-.6l.7 .9 .4 1v1.7a3.9 3.9 0 0 1-2.7 2.9 3.8 3.8 0 0 1-4.2-1.5 3.8 3.8 0 0 1 .1-4.4zM242 202.9v.6M243.4 201.2h1.4M243.4 205.2h1.4M273.3 201.9h1.6a1.25 1.25 0 0 1 1.3 1.3 1.25 1.25 0 0 1-1.3 1.2h-.9M280.8 202.8l-.4 .3 .2 .4M287.6 204.3h1.5"/>
<path d="M287.6 210.4l-.4 .3M287.6 209.1h10.5M298.1 209v.1M298.1 209.1l.3 .2M298.1 205.4l.3 .6M298.1 209l.3 .3M298.4 206v.6M298.4 209.3h4.4M298.4 200.4l-.3 .6M298.4 200.4h4.4M298.4 206h4.4M298.4 206.6l-.3 .2"/>
<path d="M298.4 206.6h4.4M302.8 200.4a10.1 10.1 0 0 1 0 5.6M302.8 206.6a2.67 2.67 0 0 1 0 2.7M302.8 206v.6M303.1 208.7h.8M303.3 208.4v.3M303.3 202.9v.6M303.3 202.9h.6M303.3 203.5h.6M303.3 203.5l-.2 2.5 .2 2.4M303.3 208.4h.6M267.4 235v52"/>
<path d="M409.1 235h-190v52M219.1 255.8h190M267.4 245.4h141.7M345.4 255.8v31.2M267.4 276.6h78M267.4 266.2h141.7M292.9 266.2v20.8M318.4 266.2v20.8M321.9 270.4l5-1.3v4.7l-5-1.3zM336.9 266.2v10.4M400.3 266.2v20.8M409.1 287h-398v-277h398v277"/>
<circle cx="261.3" cy="31.4" r="2.16"/>
<circle cx="261.3" cy="31.4" r="1.76"/>
<circle cx="261.3" cy="31.4" r="5.5"/>
<circle cx="261.4" cy="31.4" r="3.3"/>
<circle cx="162" cy="108.6" r="4.1"/>
<circle cx="162.1" cy="108.6" r="3.2"/>
<circle cx="162.1" cy="108.6" r="1.49"/>
<circle cx="162.1" cy="108.6" r="3.5"/>
<circle cx="253.8" cy="117.1" r="2.14"/>
<circle cx="253.8" cy="117.1" r="2.38"/>
<circle cx="268.8" cy="117.1" r="2.38"/>
<circle cx="268.8" cy="117.1" r="2.14"/>
<circle cx="366.5" cy="108.3" r="6.5"/>
<circle cx="366.5" cy="108.4" r="4.2"/>
<circle cx="159.6" cy="124.6" r="6.9"/>
<circle cx="253.8" cy="132.1" r="2.36"/>
<circle cx="268.8" cy="132.1" r="2.36"/>
<circle cx="273.7" cy="126.8" r=".43"/>
<circle cx="275.1" cy="126.8" r=".44"/>
<circle cx="278" cy="125.9" r=".12"/>
<circle cx="281.9" cy="126.8" r=".44"/>
<circle cx="282.7" cy="122.5" r=".24"/>
<circle cx="354.6" cy="121.3" r=".66"/>
<circle cx="354.6" cy="128" r=".66"/>
<circle cx="366.5" cy="124.6" r="2.48"/>
<circle cx="366.5" cy="124.6" r="4.5"/>
<circle cx="164.1" cy="149.6" r="5.5"/>
<circle cx="164.2" cy="149.6" r="2.96"/>
<circle cx="164.2" cy="149.6" r="3.3"/>
<circle cx="361.9" cy="149.6" r="5.5"/>
<circle cx="362" cy="149.6" r="3.3"/>
<circle cx="261.3" cy="198.7" r="6.7"/>
<circle cx="261.3" cy="198.7" r="6.9"/>
<circle cx="261.3" cy="198.7" r="7.7"/>
<circle cx="244.1" cy="203.2" r="2.12"/>
<circle cx="244.1" cy="203.2" r="4.2"/>
<circle cx="277.1" cy="202.2" r="7.5"/>
<circle cx="277.1" cy="202.2" r="5.1"/>
<circle cx="277.1" cy="202.2" r="3.8"/>
<circle cx="332.5" cy="271.4" r=".99"/>
<circle cx="332.5" cy="271.5" r="2.34"/>
</g>
<g fill="#000">
<circle cx="298.4" cy="20.8" r=".19"/>
<circle cx="298.4" cy="33.1" r=".19"/>
<circle cx="302.8" cy="20.8" r=".19"/>
<circle cx="302.8" cy="33.1" r=".19"/>
<circle cx="267.5" cy="80.6" r=".19"/>
<circle cx="303.3" cy="130.8" r=".19"/>
<circle cx="298.4" cy="197.1" r=".19"/>
<circle cx="302.8" cy="197.1" r=".19"/>
<circle cx="298.4" cy="209.3" r=".19"/>
<circle cx="302.8" cy="209.3" r=".19"/>
</g>
<text font-size="10.9" x="143.2" y="247.1">HMF: 55227</text>
<text font-size="6.6" x="402.5" y="285">0</text>
<text font-size="6" x="346.3" y="285">H505N051S0401</text>
<text font-size="5.8" x="259.1" y="249.2">spa</text>
<text font-size="5.1" x="333" y="227.8">S u p p o r t p l a n e s p e c i f i c a t i o n s</text>
<g font-size="4.8">
<text x="212.8" y="28.1" transform="rotate(-90 212.8 28.1)">24</text>
<text x="251" y="51.9">22,5</text>
<text x="262.3" y="51.9">22,5</text>
<text x="367.6" y="56.6">15</text>
<text x="269.8" y="63.6">52,5</text>
<text x="224.3" y="79.4">POS.2</text>
<text x="194.7" y="89.7" transform="rotate(-90 194.7 89.7)">58,5</text>
<text x="305.7" y="96">POS.1</text>
<text x="388" y="97.3" transform="rotate(-90 388 97.3)">17,5</text>
<text x="258.7" y="104.8">30</text>
<text x="262.4" y="110.6">15</text>
<text x="322.5" y="114.8" transform="rotate(-90 322.5 114.8)">50</text>
<text x="339.8" y="123.4" transform="rotate(-90 339.8 123.4)">9</text>
<text x="138.8" y="128.6" transform="rotate(-90 138.8 128.6)">100</text>
<text x="203.3" y="127.3" transform="rotate(-90 203.3 127.3)">30</text>
<text x="212.8" y="131" transform="rotate(-90 212.8 131)">15</text>
<text x="394.6" y="128.6" transform="rotate(-90 394.6 128.6)">100</text>
<text x="194.7" y="133.6" transform="rotate(-90 194.7 133.6)">120</text>
<text x="316" y="148">Attacco A1</text>
<text x="203.3" y="152.3" transform="rotate(-90 203.3 152.3)">40</text>
<text x="155.5" y="168.6">24</text>
<text x="238.7" y="168.6">35</text>
<text x="277.4" y="168.6">30</text>
<text x="211.1" y="174.5">17,5</text>
<text x="256.1" y="174.5">110</text>
<text x="365.3" y="174.5">24</text>
<text x="204.2" y="205.5" transform="rotate(-90 204.2 205.5)">39,5</text>
<text x="212.8" y="209.6" transform="rotate(-90 212.8 209.6)">15</text>
<text x="322.5" y="209.1" transform="rotate(-90 322.5 209.1)">17</text>
<text x="378" y="208.3">0.03</text>
<text x="279.7" y="219.6">21</text>
<text x="263.2" y="225.3">87</text>
<text x="332.8" y="223.3">Caratteristiche piano d' appoggio</text>
</g>
<g font-size="4.6">
<text x="287.9" y="243.4">LHD05X-A4100-N00-CT023C-VS8125-05S-G12-01</text>
<text x="268.4" y="264.2">LHD05</text>
<text x="346.3" y="264.2">H60070065GL_1</text>
<text x="268.5" y="274.4">GL</text>
<text x="293.8" y="274.4">23/01/08</text>
<text x="338.2" y="272.7">A3</text>
<text x="268.5" y="285">-</text>
<text x="293.4" y="285">-</text>
<text x="328.3" y="285">1:2</text>
</g>
<g font-size="4.2">
<text x="221.1" y="265.3">CLASSE:m</text>
<text x="242.3" y="265.3">UNI EN 22768-1</text>
<text x="221.1" y="275.3">CLASSE:K</text>
<text x="242.3" y="275.3">UNI EN 22768-2</text>
<text x="222.8" y="284.8">CLASSE:CT8</text>
<text x="245" y="284.8">UNI ISO 8062</text>
</g>
<g font-size="4.1">
<text x="44.2" y="130.3">M2</text>
<text x="57.2" y="130.3">M1</text>
<text x="68.3" y="130.3">A1</text>
<text x="27.3" y="140.2">M3</text>
<text x="27.3" y="154.3">B1</text>
<text x="41.3" y="172.7">B</text>
<text x="69.5" y="172.7">A</text>
<text x="352.3" y="214.7">1.6</text>
</g>
<text font-size="3.9" x="268.4" y="243.2">OGGETTO:</text>
<g font-size="3.4">
<text x="61.8" y="158.7">pos.1</text>
<text x="86.1" y="158.7">pos.2</text>
<text x="304.1" y="156.3">OR 10.78x2.62 70 SH</text>
</g>
<g font-size="3.3">
<text x="15.6" y="195.6">Portata</text>
<text x="72.9" y="197.5">70 l/min</text>
<text x="15.6" y="198.8">Flow Rate</text>
<text x="15.6" y="204.2">Campo di pressione</text>
<text x="15.6" y="207.3">Pressure range</text>
<text x="72.9" y="205.7">211 ÷ 350 bar</text>
<text x="15.6" y="212.6">LHD05 Taratura (20 cc/min) (pos.1)</text>
<text x="15.6" y="215.7">LHD05 Setting (20 cc/min) (pos.1)</text>
<text x="72.9" y="212.6">25 bar (21.8 bar/giro)</text>
<text x="72.9" y="215.7">25 bar (21.8 bar/turn)</text>
<text x="15.6" y="221">CT023 Taratura (std. 5 l/min) (pos.2)</text>
<text x="72.9" y="221">350 bar (52 bar/giro)</text>
<text x="15.6" y="224.2">CT023 Setting (std. 5 l/min) (pos.2)</text>
<text x="72.9" y="224.2">350 bar (52 bar/turn)</text>
<text x="15.6" y="229.3">Temperatura di lavoro</text>
<text x="15.6" y="232.5">Operating temperature</text>
<text x="72.9" y="231.1">-25 ÷ +80 °C</text>
<text x="15.6" y="237.7">Dimensione attacco A</text>
<text x="72.9" y="239.5">G 1/2&quot;</text>
<text x="15.6" y="240.9">Port thread size A</text>
<text x="15.9" y="246.3">Dimensione attacco A1</text>
<text x="15.9" y="249.5">Port size A1</text>
<text x="77.1" y="248">9 mm</text>
<text x="268.4" y="248.9">Sigla</text>
<text x="15.9" y="254.7">Dimensione attacchi B, B1</text>
<text x="15.9" y="257.9">Port thread size B, B1</text>
<text x="72.9" y="256.1">G 3/8&quot;</text>
<text x="15.9" y="263">Dimensione attacchi M1, M2, M3</text>
<text x="225.9" y="260.6">Scostamenti limite per dim.lineari:</text>
<text x="268.4" y="259.3">Gruppo</text>
<text x="346.3" y="259.1">Prototipo/Sost. il cod.</text>
<text x="15.9" y="266.1">Port thread size M1, M2, M3</text>
<text x="72.9" y="265.1">G 1/4&quot;</text>
<text x="346.3" y="269.7">CODICE</text>
<text x="412.5" y="266.5" transform="rotate(-90 412.5 266.5)">Documento riservato a termini di Legge con divieto di riproduzione o di renderlo comunque noto a terzi senza esplicita autorizzazione</text>
<text x="15.6" y="271.5">Materiale corpo</text>
<text x="15.6" y="274.7">Body Material</text>
<text x="72.6" y="271.5">Acciaio</text>
<text x="72.6" y="274.7">Steel</text>
<text x="228" y="270.6">Scostamenti limite Toll.Forma:</text>
<text x="268.4" y="270">Diseg:</text>
<text x="293.8" y="270">Data</text>
<text x="401.6" y="270.5">Mod.</text>
<text x="15.6" y="279.6">Protezione superficiale</text>
<text x="72.6" y="279.6">Zincatura Fe/Zn7 IV UNI ISO 2081</text>
<text x="224.1" y="280.6">Scostamenti limite per dim.lineari getti</text>
<text x="268.5" y="280">Approv.</text>
<text x="293.8" y="280">Data</text>
<text x="319.4" y="280">Scala</text>
<text x="15.6" y="282.7">Surface protection</text>
<text x="72.6" y="282.7">Zinc-plated Fe/Zn7 IV UNI ISO 2081</text>
</g>
<g font-size="2.7">
<text x="407.7" y="192.7" transform="rotate(-90 407.7 192.7)">-</text>
<text x="408.2" y="206.8" transform="rotate(-90 408.2 206.8)">-</text>
<text x="408.2" y="233.7" transform="rotate(-90 408.2 233.7)">0</text>
<text x="408.3" y="228.3" transform="rotate(-90 408.3 228.3)">-</text>
</g>
</svg>
